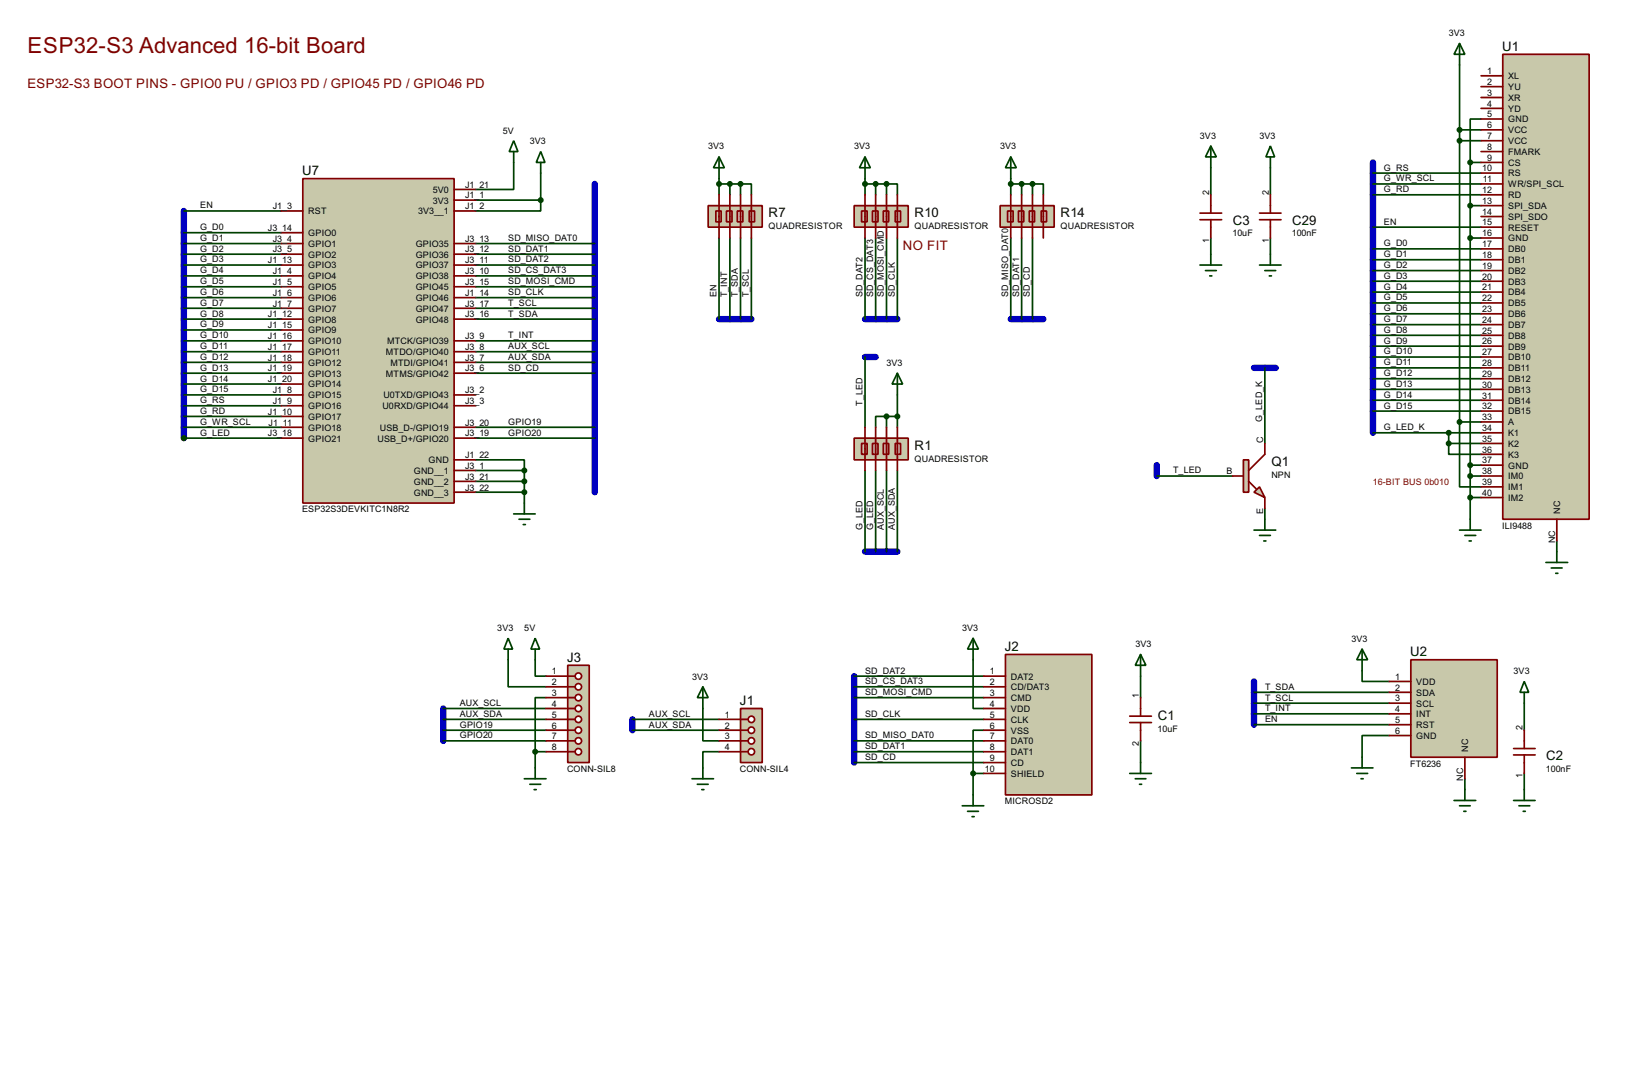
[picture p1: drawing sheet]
<svg xmlns="http://www.w3.org/2000/svg" width="383mm" height="256mm" viewBox="0 0 383 256" stroke-linecap="round" stroke-linejoin="round" font-family="sans-serif">
<g fill="none" stroke="#0000c0" stroke-width="1.5">
<path d="M322.6 38.2v63.5M43.2 49.6v53.3M139.8 43.2v72.4M169 75h7.6M203.3 75h7.6M237.5 75h7.7M203.3 83.9h2.5M294.7 86.4h5.1M271.8 109.3v2.5M203.3 129.6h7.6M200.7 158.8v20.3M104.2 166.4v7.6"/>
<path d="M148.6 169v2.5M294.7 160.1v10.1"/>
</g>
<g fill="none" stroke="#004000" stroke-width=".4">
<path d="M343 15.3v17.8h5M284.5 39.4v6.4M298.5 39.4v6.4M343 30.5h5M345.5 38.2v71.1h2.5M345.5 38.2h2.5M348 28h-2.5v10.2M43.2 49.6h22.9M284.5 55.9v3.8M298.5 55.9v3.8M322.6 53.4h25.4M322.6 43.2h25.4"/>
<path d="M322.6 40.7h25.4M322.6 45.8h25.4M322.6 58.5h25.4M345.5 55.9h2.5M345.5 48.3h2.5M43.2 62.3h22.9M43.2 64.8h22.9M43.2 67.4h22.9M43.2 69.9h22.9M43.2 72.4h22.9M43.2 75h22.9M43.2 77.5h22.9"/>
<path d="M322.6 61h25.4M322.6 63.6h25.4M322.6 66.1h25.4M322.6 68.6h25.4M322.6 71.2h25.4M322.6 73.7h25.4M322.6 76.3h25.4M322.6 78.8h25.4M43.2 80.1h22.9M43.2 82.6h22.9M43.2 85.1h22.9M43.2 87.7h22.9"/>
<path d="M43.2 90.2h22.9M43.2 92.8h22.9M43.2 95.3h22.9M297.2 86.4v17.8M322.6 81.3h25.4M322.6 83.9h25.4M322.6 86.4h25.4M322.6 89h25.4M322.6 91.5h25.4M322.6 94h25.4M322.6 96.6h25.4M297.2 119.4v2.6"/>
<path d="M322.6 101.7h25.4M340.4 104.2v2.5h7.6M340.4 104.2h7.6M340.4 101.7v2.5M365.8 127.1v2.5M268 158.8v5.1M320.1 157.5v2.6h6.3M148.6 171.5h20.4M148.6 169h20.4M165.2 166.4v7.6h3.8M169 176.6h-3.8v3.8M268 174v5.1"/>
<path d="M294.7 170.2h31.7M294.7 162.6h31.7M294.7 165.2h31.7M294.7 167.7h31.7M326.4 172.8h-6.3v5.1M344.2 182.9v2.6"/>
</g>
<circle cx="43.2" cy="102.9" r=".2" fill="#004000"/>
<g fill="none" stroke="#004000" stroke-width=".4">
<path d="M120.7 38.2v6.3h-8.9M343 33.1v66M43.2 54.7h22.9M43.2 57.2h22.9M43.2 59.7h22.9M111.8 47h15.3M111.8 57.2h28M111.8 59.7h28M127.1 47v2.6h-15.3M127.1 40.7v6.3M169 42v3.8M169 55.9v19.1"/>
<path d="M169 43.2h5M171.5 43.2v2.6M171.5 55.9v19.1M174 43.2h2.6v2.6M174 43.2v2.6M174 55.9v19.1M176.6 55.9v19.1M203.3 43.2h5M203.3 42v3.8M203.3 55.9v19.1M205.8 43.2v2.6M205.8 55.9v19.1"/>
<path d="M208.3 43.2h2.6v2.6M208.3 43.2v2.6M208.3 55.9v19.1M210.9 55.9v19.1M237.5 43.2h5.1M237.5 42v3.8M237.5 55.9v19.1M240.1 43.2v2.6M240.1 55.9v19.1M242.6 43.2h2.6v2.6M242.6 43.2v2.6M242.6 55.9v19.1"/>
<path d="M111.8 75h28M111.8 67.4h28M111.8 64.8h28M111.8 69.9h28M111.8 62.3h28M111.8 72.4h28M43.2 97.8h22.9M111.8 80.1h28M111.8 87.7h28M111.8 85.1h28M111.8 82.6h28M203.3 83.9v16.5"/>
<path d="M208.3 97.8h-2.5v2.6M208.3 97.8h2.6M208.3 97.8v2.6M210.9 92.8v7.6M343 99.1v15.3h5M343 99.1h5M43.2 102.9h22.9M43.2 100.4h22.9M111.8 108h11.4v2.5M111.8 102.9h28M111.8 100.4h28M111.8 110.5h11.4"/>
<path d="M111.8 113.1h11.4M111.8 115.6h11.4M123.2 110.5v7.7M203.3 110.5v19.1M205.8 110.5v19.1M208.3 110.5v19.1M210.9 110.5v19.1M271.8 111.8h17.8M345.5 109.3v12.7M345.5 111.8h2.5M345.5 116.9h2.5M119.4 155v6.3h8.9"/>
<path d="M125.8 155v3.8h2.5M200.7 158.8h30.5M228.7 155v11.4h2.5M104.2 166.4h24.1M104.2 169h24.1M104.2 171.5h24.1M104.2 174h24.1M125.8 176.6v3.8M125.8 176.6h2.5M128.3 163.9h-2.5v12.7M200.7 169h30.5M200.7 174h30.5"/>
<path d="M200.7 176.6h30.5M200.7 161.3h30.5M200.7 163.9h30.5M200.7 179.1h30.5M231.2 171.5h-2.5v10.2M358.2 165.2v6.3M228.7 181.7v5M228.7 181.7h2.5M358.2 181.7v3.8"/>
</g>
<path d="M353.1 12.8h20.3v109.2h-20.3z" fill="#c8c8aa" stroke="#800000" stroke-width=".4"/>
<g fill="none" stroke="#800000" stroke-width=".4">
<path d="M348 17.8h5.1M348 20.4h5.1M348 22.9h5.1M348 25.5h5.1M348 28h5.1M348 30.5h5.1M348 33.1h5.1M348 35.6h5.1M348 38.2h5.1M348 43.2h5.1M348 40.7h5.1M348 45.8h5.1"/>
<path d="M348 50.9h5.1M348 48.3h5.1M348 53.4h5.1M348 55.9h5.1M348 58.5h5.1M348 61h5.1M348 63.6h5.1M348 66.1h5.1M348 68.6h5.1M348 71.2h5.1M348 73.7h5.1M348 78.8h5.1"/>
<path d="M348 76.3h5.1M348 81.3h5.1M348 83.9h5.1M348 86.4h5.1M348 89h5.1M348 91.5h5.1M348 96.6h5.1M348 94h5.1M348 99.1h5.1M348 101.7h5.1M348 104.2h5.1M348 106.7h5.1"/>
<path d="M348 109.3h5.1M348 111.8h5.1M348 114.4h5.1M348 116.9h5.1M365.8 122v5.1"/>
</g>
<path d="M331.5 155h20.3v22.9h-20.3z" fill="#c8c8aa" stroke="#800000" stroke-width=".4"/>
<path d="M296 51.6h5M296 50.1h5M298.5 45.8v4.3M298.5 51.6v4.3M326.4 160.1h5.1M326.4 162.6h5.1M326.4 165.2h5.1M326.4 167.7h5.1M326.4 170.2h5.1M326.4 172.8h5.1M344.2 177.9v5" fill="none" stroke="#800000" stroke-width=".4"/>
<g fill="none" stroke="#004000" stroke-width=".4">
<path d="M343 10.2l1.2 2.6h-2.5zM343 10.2v5.1M298.5 34.3l1 2.6h-2zM298.5 36.9v2.5M298.5 59.7v2.6M296 62.3h5M297.2 63.6h2.6M298.3 64.8h.5M343 124.5h5M344.2 125.8h2.6M345.2 127.1h.5M345.5 122v2.5"/>
<path d="M320.1 152.5l1.3 2.5h-2.6zM320.1 152.5v5M320.1 177.9v2.5M317.6 180.4h5M318.8 181.7h2.6M319.8 182.9h.5"/>
</g>
<g fill="#004000" stroke="#004000" stroke-width=".4">
<circle cx="345.4" cy="109.3" r=".5"/>
<circle cx="345.4" cy="55.9" r=".5"/>
<circle cx="342.9" cy="30.5" r=".5"/>
</g>
<path d="M294.7 115.6l1.3-1.2 1.2 2.5z" fill="#c8c8aa" stroke="#800000" stroke-width=".4"/>
<path d="M292.2 108h1.2v7.6h-1.2z" fill="#c8c8aa" stroke="#800000" stroke-width=".4"/>
<path d="M289.6 111.8h2.6M293.4 113.1l1.8 1.8M297.2 104.2v2.5l-3.8 3.8M297.2 116.9v2.5M265.5 168.2h5.1M265.5 169.7h5.1M268 163.9v4.3M268 169.7v4.3" fill="none" stroke="#800000" stroke-width=".4"/>
<g fill="#004000" stroke="#004000" stroke-width=".4">
<circle cx="342.9" cy="33.1" r=".5"/>
<circle cx="340.4" cy="101.7" r=".5"/>
<circle cx="340.4" cy="104.2" r=".5"/>
</g>
<g fill="none" stroke="#004000" stroke-width=".4">
<path d="M294.7 124.5h5.1M296 125.8h2.5M297 127.1h.5M297.2 122v2.5M363.3 132.1h5.1M364.5 133.4h2.6M365.6 134.7h.5M365.8 129.6v2.5M268 153.7l1.3 2.6h-2.5zM268 153.7v5.1M268 179.1v2.6M265.5 181.7h5.1"/>
<path d="M266.8 182.9h2.5M267.8 184.2h.5M341.7 188h5.1M343 189.3h2.5M344 190.6h.5M344.2 185.5v2.5"/>
</g>
<path d="M174 166.4h5.1v12.7h-5.1z" fill="#c8c8aa" stroke="#800000" stroke-width=".4"/>
<path d="M174 169h1.8" fill="none" stroke="#800000" stroke-width=".4"/>
<circle cx="176.5" cy="169" r=".75" fill="#feffff" stroke="#800000" stroke-width=".4"/>
<path d="M174 171.5h1.8" fill="none" stroke="#800000" stroke-width=".4"/>
<circle cx="176.5" cy="171.5" r=".75" fill="#feffff" stroke="#800000" stroke-width=".4"/>
<path d="M174 174h1.8" fill="none" stroke="#800000" stroke-width=".4"/>
<circle cx="176.5" cy="174" r=".75" fill="#feffff" stroke="#800000" stroke-width=".4"/>
<path d="M174 176.6h1.8" fill="none" stroke="#800000" stroke-width=".4"/>
<circle cx="176.5" cy="176.6" r=".75" fill="#feffff" stroke="#800000" stroke-width=".4"/>
<path d="M282 51.6h5.1M282 50.1h5.1M284.5 45.8v4.3M284.5 51.6v4.3M169 169h5M169 171.5h5M169 174h5M169 176.6h5" fill="none" stroke="#800000" stroke-width=".4"/>
<path d="M284.5 34.3l1.3 2.6h-2.5zM284.5 34.3v5.1M284.5 59.7v2.6M282 62.3h5.1M283.3 63.6h2.5M284.3 64.8h.5M165.2 161.3l1.2 2.6h-2.5zM165.2 161.3v5.1M162.6 182.9h5.1M163.9 184.2h2.5M164.9 185.5h.5M165.2 180.4v2.5" fill="none" stroke="#004000" stroke-width=".4"/>
<g fill="#004000" stroke="#004000" stroke-width=".4">
<circle cx="345.4" cy="38.2" r=".5"/>
<circle cx="345.4" cy="48.3" r=".5"/>
</g>
<path d="M71.2 42h35.5v76.2h-35.5z" fill-rule="evenodd" fill="#c8c8aa" stroke="#800000" stroke-width=".4"/>
<g fill="none" stroke="#800000" stroke-width=".4">
<path d="M66.1 49.6h5.1M66.1 54.7h5.1M66.1 57.2h5.1M66.1 59.7h5.1M106.7 47h5.1M106.7 49.6h5.1M106.7 44.5h5.1M106.7 57.2h5.1M106.7 59.7h5.1M66.1 62.3h5.1M66.1 64.8h5.1M66.1 67.4h5.1"/>
<path d="M66.1 69.9h5.1M66.1 72.4h5.1M66.1 75h5.1M66.1 77.5h5.1M106.7 62.3h5.1M106.7 64.8h5.1M106.7 67.4h5.1M106.7 69.9h5.1M106.7 72.4h5.1M106.7 75h5.1M66.1 80.1h5.1M66.1 82.6h5.1"/>
<path d="M66.1 85.1h5.1M66.1 87.7h5.1M66.1 90.2h5.1M66.1 92.8h5.1M66.1 95.3h5.1M66.1 97.8h5.1M106.7 80.1h5.1M106.7 82.6h5.1M106.7 85.1h5.1M106.7 87.7h5.1M106.7 92.8h5.1M106.7 95.3h5.1"/>
<path d="M66.1 100.4h5.1M66.1 102.9h5.1M106.7 108h5.1M106.7 110.5h5.1M106.7 113.1h5.1M106.7 115.6h5.1M106.7 100.4h5.1M106.7 102.9h5.1"/>
</g>
<g fill="#004000" stroke="#004000" stroke-width=".4">
<circle cx="43.2" cy="102.9" r=".5"/>
<circle cx="127" cy="47" r=".5"/>
<circle cx="123.2" cy="110.5" r=".5"/>
<circle cx="123.2" cy="113.1" r=".5"/>
<circle cx="123.2" cy="115.6" r=".5"/>
</g>
<path d="M120.7 33.1l1 2.5h-2zM120.7 35.6v2.6M127.1 35.6l1 2.6h-2.1zM127.1 38.2v2.5M123.2 118.2v2.5M120.7 120.7h5.1M122 122h2.5M123 123.2h.5" fill="none" stroke="#004000" stroke-width=".4"/>
<path d="M133.4 156.3h5.1v22.8h-5.1z" fill="#c8c8aa" stroke="#800000" stroke-width=".4"/>
<path d="M133.4 158.8h1.8" fill="none" stroke="#800000" stroke-width=".4"/>
<circle cx="135.9" cy="158.8" r=".75" fill="#feffff" stroke="#800000" stroke-width=".4"/>
<path d="M133.4 161.3h1.8" fill="none" stroke="#800000" stroke-width=".4"/>
<circle cx="135.9" cy="161.3" r=".75" fill="#feffff" stroke="#800000" stroke-width=".4"/>
<path d="M133.4 163.9h1.8" fill="none" stroke="#800000" stroke-width=".4"/>
<circle cx="135.9" cy="163.9" r=".75" fill="#feffff" stroke="#800000" stroke-width=".4"/>
<path d="M133.4 166.4h1.8" fill="none" stroke="#800000" stroke-width=".4"/>
<circle cx="135.9" cy="166.4" r=".75" fill="#feffff" stroke="#800000" stroke-width=".4"/>
<path d="M133.4 169h1.8" fill="none" stroke="#800000" stroke-width=".4"/>
<circle cx="135.9" cy="169" r=".75" fill="#feffff" stroke="#800000" stroke-width=".4"/>
<path d="M133.4 171.5h1.8" fill="none" stroke="#800000" stroke-width=".4"/>
<circle cx="135.9" cy="171.5" r=".75" fill="#feffff" stroke="#800000" stroke-width=".4"/>
<path d="M133.4 174h1.8" fill="none" stroke="#800000" stroke-width=".4"/>
<circle cx="135.9" cy="174" r=".75" fill="#feffff" stroke="#800000" stroke-width=".4"/>
<path d="M133.4 176.6h1.8" fill="none" stroke="#800000" stroke-width=".4"/>
<circle cx="135.9" cy="176.6" r=".75" fill="#feffff" stroke="#800000" stroke-width=".4"/>
<path d="M128.3 158.8h5.1M128.3 161.3h5.1M128.3 163.9h5.1M128.3 166.4h5.1M128.3 169h5.1M128.3 171.5h5.1M128.3 174h5.1M128.3 176.6h5.1" fill="none" stroke="#800000" stroke-width=".4"/>
<path d="M119.4 149.9l1.1 2.6h-2.1zM119.4 152.5v2.5M125.8 149.9l1 2.6h-2zM125.8 152.5v2.5M123.2 182.9h5.1M124.5 184.2h2.6M125.5 185.5h.5M125.8 180.4v2.5" fill="none" stroke="#004000" stroke-width=".4"/>
<g fill="#c8c8aa" stroke="#800000" stroke-width=".4">
<path d="M166.4 48.3h12.7v5.1h-12.7z"/>
<path d="M168.2 49.6h1.3v2.5h-1.3z"/>
<path d="M170.7 49.6h1.3v2.5h-1.3z"/>
<path d="M173.3 49.6h1.3v2.5h-1.3z"/>
<path d="M176.1 49.6h1.2v2.5h-1.2z"/>
</g>
<path d="M169 45.8v10.1M171.5 45.8v10.1M174 45.8v10.1M176.6 45.8v10.1" fill="none" stroke="#800000" stroke-width=".4"/>
<path d="M169 36.9l1.2 2.5h-2.5zM169 36.9v5.1" fill="none" stroke="#004000" stroke-width=".4"/>
<g fill="#004000" stroke="#004000" stroke-width=".4">
<circle cx="168.9" cy="43.2" r=".5"/>
<circle cx="171.5" cy="43.2" r=".5"/>
<circle cx="174" cy="43.2" r=".5"/>
</g>
<g fill="#c8c8aa" stroke="#800000" stroke-width=".4">
<path d="M200.7 48.3h12.7v5.1h-12.7z"/>
<path d="M202.5 49.6h1.3v2.5h-1.3z"/>
<path d="M205 49.6h1.3v2.5h-1.3z"/>
<path d="M207.6 49.6h1.2v2.5h-1.2z"/>
<path d="M210.4 49.6h1.2v2.5h-1.2z"/>
</g>
<path d="M203.3 45.8v10.1M205.8 45.8v10.1M208.3 45.8v10.1M210.9 45.8v10.1" fill="none" stroke="#800000" stroke-width=".4"/>
<path d="M203.3 36.9l1.2 2.5h-2.5zM203.3 36.9v5.1" fill="none" stroke="#004000" stroke-width=".4"/>
<g fill="#004000" stroke="#004000" stroke-width=".4">
<circle cx="203.2" cy="43.2" r=".5"/>
<circle cx="205.7" cy="43.2" r=".5"/>
<circle cx="208.3" cy="43.2" r=".5"/>
</g>
<g fill="#c8c8aa" stroke="#800000" stroke-width=".4">
<path d="M235 48.3h12.7v5.1h-12.7z"/>
<path d="M236.8 49.6h1.3v2.5h-1.3z"/>
<path d="M239.3 49.6h1.3v2.5h-1.3z"/>
<path d="M241.9 49.6h1.2v2.5h-1.2z"/>
<path d="M244.7 49.6h1.2v2.5h-1.2z"/>
</g>
<path d="M237.5 45.8v10.1M240.1 45.8v10.1M242.6 45.8v10.1M245.2 45.8v10.1" fill="none" stroke="#800000" stroke-width=".4"/>
<path d="M237.5 36.9l1.3 2.5h-2.5zM237.5 36.9v5.1" fill="none" stroke="#004000" stroke-width=".4"/>
<g fill="#004000" stroke="#004000" stroke-width=".4">
<circle cx="237.5" cy="43.2" r=".5"/>
<circle cx="240" cy="43.2" r=".5"/>
<circle cx="242.6" cy="43.2" r=".5"/>
<circle cx="345.4" cy="111.8" r=".5"/>
<circle cx="345.4" cy="116.9" r=".5"/>
<circle cx="342.9" cy="99.1" r=".5"/>
<circle cx="125.7" cy="176.6" r=".5"/>
</g>
<path d="M236.3 153.7h20.3v33h-20.3z" fill="#c8c8aa" stroke="#800000" stroke-width=".4"/>
<g fill="none" stroke="#800000" stroke-width=".4">
<path d="M231.2 158.8h5.1M231.2 161.3h5.1M231.2 163.9h5.1M231.2 169h5.1M231.2 166.4h5.1M231.2 171.5h5.1M231.2 174h5.1M231.2 176.6h5.1M231.2 179.1h5.1M355.7 177.3h5M355.7 175.8h5M358.2 171.5v4.3"/>
<path d="M358.2 177.3v4.4M231.2 181.7h5.1"/>
</g>
<path d="M228.7 149.9l1.2 2.6h-2.5zM228.7 149.9v5.1M358.2 160.1l1 2.5h-2zM358.2 162.6v2.6M226.1 189.3h5.1M227.4 190.6h2.5M228.4 191.8h.5M228.7 186.7v2.6M355.7 188h5M356.9 189.3h2.6M357.9 190.6h.5M358.2 185.5v2.5" fill="none" stroke="#004000" stroke-width=".4"/>
<circle cx="228.6" cy="181.7" r=".5" fill="#004000" stroke="#004000" stroke-width=".4"/>
<g fill="#c8c8aa" stroke="#800000" stroke-width=".4">
<path d="M200.7 102.9h12.7v5.1h-12.7z"/>
<path d="M202.5 104.2h1.3v2.5h-1.3z"/>
<path d="M205 104.2h1.3v2.5h-1.3z"/>
<path d="M207.6 104.2h1.2v2.5h-1.2z"/>
<path d="M210.4 104.2h1.2v2.5h-1.2z"/>
</g>
<path d="M203.3 100.4v10.1M205.8 100.4v10.1M208.3 100.4v10.1M210.9 100.4v10.1" fill="none" stroke="#800000" stroke-width=".4"/>
<path d="M210.9 87.7l1.2 2.5h-2.5zM210.9 87.7v5.1" fill="none" stroke="#004000" stroke-width=".4"/>
<g fill="#004000" stroke="#004000" stroke-width=".4">
<circle cx="210.8" cy="97.8" r=".5"/>
<circle cx="208.3" cy="97.8" r=".5"/>
</g>
<text font-size="5.8" fill="#800000" x="6.5" y="12.4">ESP32-S3 Advanced 16-bit Board</text>
<g font-size="3.5">
<text x="353" y="12">U1</text>
<text x="71" y="41.2">U7</text>
<text x="180.6" y="51">R7</text>
<text x="214.9" y="51">R10</text>
<text x="249.2" y="51">R14</text>
<text x="289.7" y="52.8">C3</text>
<text x="303.6" y="52.8">C29</text>
<text x="214.9" y="105.6">R1</text>
<text x="298.8" y="109.4">Q1</text>
<text x="133.3" y="155.5">J3</text>
<text x="236.1" y="152.9">J2</text>
<text x="331.4" y="154.2">U2</text>
<text x="173.9" y="165.6">J1</text>
<text x="272.1" y="169.1">C1</text>
<text x="363.3" y="178.5">C2</text>
</g>
<g font-size="3.5" fill="#800000">
<text x="6.5" y="20.7">ESP32-S3 BOOT PINS - GPIO0 PU / GPIO3 PD / GPIO45 PD / GPIO46 PD</text>
<text x="212.2" y="58.8">NO FIT</text>
</g>
<g font-size="2.4">
<text x="340.4" y="8.5">3V3</text>
<text x="349.4" y="17.4">1</text>
<text x="349.4" y="20">2</text>
<text x="349.4" y="22.5">3</text>
<text x="354.4" y="18.6">XL</text>
<text x="354.4" y="21.2">YU</text>
<text x="354.4" y="23.7">XR</text>
<text x="349.4" y="25">4</text>
<text x="349.4" y="27.5">5</text>
<text x="354.4" y="26.2">YD</text>
<text x="354.4" y="28.8">GND</text>
<text x="118.2" y="31.4">5V</text>
<text x="124.5" y="33.9">3V3</text>
<text x="166.4" y="35.1">3V3</text>
<text x="200.7" y="35.1">3V3</text>
<text x="235" y="35.1">3V3</text>
<text x="282" y="32.6">3V3</text>
<text x="296" y="32.7">3V3</text>
<text x="349.4" y="30.1">6</text>
<text x="349.4" y="32.7">7</text>
<text x="349.4" y="35.2">8</text>
<text x="354.4" y="31.3">VCC</text>
<text x="354.4" y="33.9">VCC</text>
<text x="325.2" y="40.1">G_RS</text>
<text x="348.3" y="40.2">10</text>
<text x="349.4" y="37.7">9</text>
<text x="354.4" y="36.4">FMARK</text>
<text x="354.4" y="38.9">CS</text>
<text x="354.4" y="41.5">RS</text>
<text x="101.7" y="47.8">3V3</text>
<text x="101.7" y="45.3">5V0</text>
<text x="109.3" y="46.6">J1_1</text>
<text x="109.3" y="44.1">J1_21</text>
<text x="284.1" y="45.8" transform="rotate(-90 284.1 45.8)">2</text>
<text x="298.1" y="45.7" transform="rotate(-90 298.1 45.7)">2</text>
<text x="325.2" y="42.6">G_WR_SCL</text>
<text x="325.2" y="45.2">G_RD</text>
<text x="348.3" y="45.4">12</text>
<text x="348.3" y="47.9">13</text>
<text x="348.4" y="42.8">11</text>
<text x="354.4" y="44">WR/SPI_SCL</text>
<text x="354.4" y="46.6">RD</text>
<text x="47" y="49">EN</text>
<text x="64.1" y="49.2">J1_3</text>
<text x="72.4" y="50.4">RST</text>
<text x="98.2" y="50.4">3V3__1</text>
<text x="109.3" y="49.2">J1_2</text>
<text x="180.6" y="53.9">QUADRESISTOR</text>
<text x="214.9" y="53.9">QUADRESISTOR</text>
<text x="249.2" y="53.9">QUADRESISTOR</text>
<text x="325.2" y="52.8">EN</text>
<text x="348.3" y="50.4">14</text>
<text x="348.3" y="52.9">15</text>
<text x="354.4" y="51.6">SPI_SDO</text>
<text x="354.4" y="49.1">SPI_SDA</text>
<text x="47" y="54">G_D0</text>
<text x="47" y="56.6">G_D1</text>
<text x="47" y="59.1">G_D2</text>
<text x="62.9" y="54.3">J3_14</text>
<text x="64.1" y="56.8">J3_4</text>
<text x="64.1" y="59.3">J3_5</text>
<text x="72.4" y="55.4">GPIO0</text>
<text x="72.4" y="58">GPIO1</text>
<text x="97.7" y="58">GPIO35</text>
<text x="109.3" y="56.8">J3_13</text>
<text x="109.3" y="59.3">J3_12</text>
<text x="119.4" y="56.6">SD_MISO_DAT0</text>
<text x="119.4" y="59.1">SD_DAT1</text>
<text x="284.1" y="57.1" transform="rotate(-90 284.1 57.1)">1</text>
<text x="289.6" y="55.5">10uF</text>
<text x="298.1" y="57.1" transform="rotate(-90 298.1 57.1)">1</text>
<text x="303.6" y="55.5">100nF</text>
<text x="325.2" y="57.9">G_D0</text>
<text x="348.3" y="55.5">16</text>
<text x="348.3" y="58.1">17</text>
<text x="354.4" y="54.2">RESET</text>
<text x="354.4" y="56.7">GND</text>
<text x="354.4" y="59.3">DB0</text>
<text x="47" y="61.7">G_D3</text>
<text x="47" y="64.2">G_D4</text>
<text x="62.9" y="61.9">J1_13</text>
<text x="64.1" y="64.4">J1_4</text>
<text x="72.4" y="60.5">GPIO2</text>
<text x="72.4" y="63.1">GPIO3</text>
<text x="72.4" y="65.6">GPIO4</text>
<text x="97.7" y="60.5">GPIO36</text>
<text x="97.7" y="63.1">GPIO37</text>
<text x="97.7" y="65.6">GPIO38</text>
<text x="109.3" y="61.9">J3_11</text>
<text x="109.3" y="64.4">J3_10</text>
<text x="119.4" y="64.2">SD_CS_DAT3</text>
<text x="119.4" y="61.7">SD_DAT2</text>
<text x="325.2" y="60.4">G_D1</text>
<text x="325.2" y="62.9">G_D2</text>
<text x="325.2" y="65.5">G_D3</text>
<text x="348.3" y="60.6">18</text>
<text x="348.3" y="63.1">19</text>
<text x="348.3" y="65.6">20</text>
<text x="354.4" y="61.8">DB1</text>
<text x="354.4" y="64.3">DB2</text>
<text x="47" y="66.7">G_D5</text>
<text x="47" y="69.3">G_D6</text>
<text x="47" y="71.8">G_D7</text>
<text x="64.1" y="67">J1_5</text>
<text x="64.1" y="69.5">J1_6</text>
<text x="64.1" y="72">J1_7</text>
<text x="72.4" y="68.1">GPIO5</text>
<text x="72.4" y="70.7">GPIO6</text>
<text x="97.7" y="68.1">GPIO45</text>
<text x="97.7" y="70.7">GPIO46</text>
<text x="109.3" y="67">J3_15</text>
<text x="109.3" y="69.5">J1_14</text>
<text x="109.3" y="72">J3_17</text>
<text x="119.4" y="66.7">SD_MOSI_CMD</text>
<text x="119.4" y="69.3">SD_CLK</text>
<text x="119.4" y="71.8">T_SCL</text>
<text x="168.4" y="69.9" transform="rotate(-90 168.4 69.9)">EN</text>
<text x="170.9" y="69.9" transform="rotate(-90 170.9 69.9)">T_INT</text>
<text x="173.4" y="69.9" transform="rotate(-90 173.4 69.9)">T_SDA</text>
<text x="176" y="69.9" transform="rotate(-90 176 69.9)">T_SCL</text>
<text x="202.7" y="69.9" transform="rotate(-90 202.7 69.9)">SD_DAT2</text>
<text x="205.2" y="69.9" transform="rotate(-90 205.2 69.9)">SD_CS_DAT3</text>
<text x="207.7" y="69.9" transform="rotate(-90 207.7 69.9)">SD_MOSI_CMD</text>
<text x="210.3" y="69.9" transform="rotate(-90 210.3 69.9)">SD_CLK</text>
<text x="236.9" y="69.9" transform="rotate(-90 236.9 69.9)">SD_MISO_DAT0</text>
<text x="239.5" y="69.9" transform="rotate(-90 239.5 69.9)">SD_DAT1</text>
<text x="242" y="69.9" transform="rotate(-90 242 69.9)">SD_CD</text>
<text x="325.2" y="68">G_D4</text>
<text x="325.2" y="70.6">G_D5</text>
<text x="348.3" y="68.2">21</text>
<text x="348.3" y="70.8">22</text>
<text x="354.4" y="66.9">DB3</text>
<text x="354.4" y="69.4">DB4</text>
<text x="354.4" y="72">DB5</text>
<text x="47" y="74.4">G_D8</text>
<text x="47" y="76.9">G_D9</text>
<text x="62.9" y="74.6">J1_12</text>
<text x="62.9" y="77.1">J1_15</text>
<text x="72.4" y="73.2">GPIO7</text>
<text x="72.4" y="75.8">GPIO8</text>
<text x="97.7" y="73.2">GPIO47</text>
<text x="97.7" y="75.8">GPIO48</text>
<text x="109.3" y="74.6">J3_16</text>
<text x="119.4" y="74.4">T_SDA</text>
<text x="325.2" y="73.1">G_D6</text>
<text x="325.2" y="75.6">G_D7</text>
<text x="348.3" y="73.3">23</text>
<text x="348.3" y="75.8">24</text>
<text x="354.4" y="74.5">DB6</text>
<text x="354.4" y="77.1">DB7</text>
<text x="47" y="79.5">G_D10</text>
<text x="47" y="82">G_D11</text>
<text x="62.9" y="79.7">J1_16</text>
<text x="62.9" y="82.2">J1_17</text>
<text x="72.4" y="80.8">GPIO10</text>
<text x="72.4" y="83.4">GPIO11</text>
<text x="72.4" y="78.3">GPIO9</text>
<text x="90.7" y="83.4">MTDO/GPIO40</text>
<text x="90.9" y="80.8">MTCK/GPIO39</text>
<text x="109.3" y="79.7">J3_9</text>
<text x="109.3" y="82.2">J3_8</text>
<text x="119.4" y="79.5">T_INT</text>
<text x="119.4" y="82">AUX_SCL</text>
<text x="325.2" y="78.2">G_D8</text>
<text x="325.2" y="80.7">G_D9</text>
<text x="325.2" y="83.3">G_D10</text>
<text x="348.3" y="78.3">25</text>
<text x="348.3" y="80.9">26</text>
<text x="348.3" y="83.5">27</text>
<text x="354.4" y="79.6">DB8</text>
<text x="354.4" y="82.1">DB9</text>
<text x="47" y="84.5">G_D12</text>
<text x="47" y="87.1">G_D13</text>
<text x="47" y="89.6">G_D14</text>
<text x="62.9" y="84.7">J1_18</text>
<text x="62.9" y="87.3">J1_19</text>
<text x="62.9" y="89.8">J1_20</text>
<text x="72.4" y="85.9">GPIO12</text>
<text x="72.4" y="88.5">GPIO13</text>
<text x="90.7" y="88.5">MTMS/GPIO42</text>
<text x="91.7" y="85.9">MTDI/GPIO41</text>
<text x="109.3" y="84.7">J3_7</text>
<text x="109.3" y="87.3">J3_6</text>
<text x="119.4" y="87.1">SD_CD</text>
<text x="119.4" y="84.5">AUX_SDA</text>
<text x="208.3" y="85.9">3V3</text>
<text x="325.2" y="85.8">G_D11</text>
<text x="325.2" y="88.4">G_D12</text>
<text x="348.3" y="86">28</text>
<text x="348.3" y="88.5">29</text>
<text x="354.4" y="84.7">DB10</text>
<text x="354.4" y="87.2">DB11</text>
<text x="354.4" y="89.8">DB12</text>
<text x="47" y="92.2">G_D15</text>
<text x="47" y="94.7">G_RS</text>
<text x="64.1" y="92.4">J1_8</text>
<text x="64.1" y="94.9">J1_9</text>
<text x="72.4" y="91">GPIO14</text>
<text x="72.4" y="93.6">GPIO15</text>
<text x="90.1" y="93.6">U0TXD/GPIO43</text>
<text x="109.3" y="94.9">J3_3</text>
<text x="109.3" y="92.4">J3_2</text>
<text x="202.7" y="95.3" transform="rotate(-90 202.7 95.3)">T_LED</text>
<text x="325.2" y="90.8">G_D13</text>
<text x="325.2" y="93.4">G_D14</text>
<text x="325.2" y="96">G_D15</text>
<text x="348.3" y="91.1">30</text>
<text x="348.3" y="93.6">31</text>
<text x="354.4" y="92.3">DB13</text>
<text x="354.4" y="94.8">DB14</text>
<text x="47" y="99.8">G_WR_SCL</text>
<text x="47" y="97.2">G_RD</text>
<text x="62.9" y="97.4">J1_10</text>
<text x="63.1" y="100">J1_11</text>
<text x="72.4" y="96.1">GPIO16</text>
<text x="72.4" y="98.6">GPIO17</text>
<text x="72.4" y="101.2">GPIO18</text>
<text x="89.2" y="101.2">USB_D-/GPIO19</text>
<text x="89.9" y="96.1">U0RXD/GPIO44</text>
<text x="109.3" y="100">J3_20</text>
<text x="119.4" y="99.8">GPIO19</text>
<text x="296.6" y="99.1" transform="rotate(-90 296.6 99.1)">G_LED_K</text>
<text x="325.2" y="101.1">G_LED_K</text>
<text x="348.3" y="96.2">32</text>
<text x="348.3" y="98.7">33</text>
<text x="348.3" y="101.2">34</text>
<text x="354.4" y="97.4">DB15</text>
<text x="354.4" y="99.9">A</text>
<text x="47" y="102.3">G_LED</text>
<text x="62.9" y="102.5">J3_18</text>
<text x="72.4" y="103.7">GPIO21</text>
<text x="88.7" y="103.7">USB_D+/GPIO20</text>
<text x="109.3" y="107.6">J1_22</text>
<text x="109.3" y="102.5">J3_19</text>
<text x="119.4" y="102.3">GPIO20</text>
<text x="296.8" y="104.1" transform="rotate(-90 296.8 104.1)">C</text>
<text x="348.3" y="103.8">35</text>
<text x="348.3" y="106.3">36</text>
<text x="354.4" y="102.5">K1</text>
<text x="354.4" y="105">K2</text>
<text x="354.4" y="107.5">K3</text>
<text x="97.2" y="111.3">GND__1</text>
<text x="97.2" y="113.9">GND__2</text>
<text x="100.7" y="108.8">GND</text>
<text x="109.3" y="110.1">J3_1</text>
<text x="109.3" y="112.7">J3_21</text>
<text x="214.9" y="108.5">QUADRESISTOR</text>
<text x="275.6" y="111.2">T_LED</text>
<text x="288.2" y="111.4">B</text>
<text x="298.7" y="112.3">NPN</text>
<text x="348.3" y="108.9">37</text>
<text x="348.3" y="111.4">38</text>
<text x="348.3" y="114">39</text>
<text x="354.4" y="110.1">GND</text>
<text x="354.4" y="112.6">IM0</text>
<text x="97.2" y="116.4">GND__3</text>
<text x="109.3" y="115.2">J3_22</text>
<text x="348.3" y="116.5">40</text>
<text x="354.4" y="115.2">IM1</text>
<text x="354.4" y="117.7">IM2</text>
<text x="71" y="120.4">ESP32S3DEVKITC1N8R2</text>
<text x="202.7" y="124.5" transform="rotate(-90 202.7 124.5)">G_LED</text>
<text x="205.2" y="124.5" transform="rotate(-90 205.2 124.5)">G_LED</text>
<text x="207.7" y="124.5" transform="rotate(-90 207.7 124.5)">AUX_SCL</text>
<text x="210.3" y="124.5" transform="rotate(-90 210.3 124.5)">AUX_SDA</text>
<text x="296.8" y="120.8" transform="rotate(-90 296.8 120.8)">E</text>
<text x="352.9" y="124.2">ILI9488</text>
<text x="366.6" y="120.7" transform="rotate(-90 366.6 120.7)">NC</text>
<text x="365.4" y="127.6" transform="rotate(-90 365.4 127.6)">NC</text>
<text x="116.9" y="148.2">3V3</text>
<text x="123.2" y="148.2">5V</text>
<text x="226.1" y="148.2">3V3</text>
<text x="266.8" y="152">3V3</text>
<text x="317.6" y="150.7">3V3</text>
<text x="129.7" y="158.4">1</text>
<text x="129.7" y="160.9">2</text>
<text x="162.6" y="159.6">3V3</text>
<text x="203.3" y="158.2">SD_DAT2</text>
<text x="203.3" y="160.7">SD_CS_DAT3</text>
<text x="232.6" y="158.4">1</text>
<text x="232.6" y="160.9">2</text>
<text x="237.5" y="159.6">DAT2</text>
<text x="327.8" y="159.7">1</text>
<text x="332.8" y="160.9">VDD</text>
<text x="355.7" y="158.4">3V3</text>
<text x="108" y="165.8">AUX_SCL</text>
<text x="129.7" y="163.5">3</text>
<text x="129.7" y="166">4</text>
<text x="203.3" y="163.3">SD_MOSI_CMD</text>
<text x="232.6" y="163.5">3</text>
<text x="232.6" y="166">4</text>
<text x="237.5" y="162.1">CD/DAT3</text>
<text x="237.5" y="164.7">CMD</text>
<text x="237.5" y="167.2">VDD</text>
<text x="267.6" y="163.9" transform="rotate(-90 267.6 163.9)">1</text>
<text x="297.2" y="162">T_SDA</text>
<text x="297.2" y="164.6">T_SCL</text>
<text x="297.2" y="167.1">T_INT</text>
<text x="327.8" y="162.2">2</text>
<text x="327.8" y="164.8">3</text>
<text x="327.8" y="167.3">4</text>
<text x="332.8" y="163.4">SDA</text>
<text x="332.8" y="166">SCL</text>
<text x="108" y="168.4">AUX_SDA</text>
<text x="108" y="170.9">GPIO19</text>
<text x="108" y="173.4">GPIO20</text>
<text x="129.7" y="168.6">5</text>
<text x="129.7" y="171.1">6</text>
<text x="129.7" y="173.6">7</text>
<text x="152.5" y="170.9">AUX_SDA</text>
<text x="152.5" y="168.4">AUX_SCL</text>
<text x="170.4" y="168.6">1</text>
<text x="170.4" y="171.1">2</text>
<text x="170.4" y="173.6">3</text>
<text x="203.3" y="168.4">SD_CLK</text>
<text x="203.3" y="173.4">SD_MISO_DAT0</text>
<text x="232.6" y="168.6">5</text>
<text x="232.6" y="171.1">6</text>
<text x="232.6" y="173.6">7</text>
<text x="237.5" y="169.8">CLK</text>
<text x="237.5" y="172.3">VSS</text>
<text x="272" y="172">10uF</text>
<text x="297.2" y="169.6">EN</text>
<text x="327.8" y="169.8">5</text>
<text x="327.8" y="172.4">6</text>
<text x="332.8" y="168.5">INT</text>
<text x="332.8" y="171">RST</text>
<text x="332.8" y="173.6">GND</text>
<text x="357.7" y="171.5" transform="rotate(-90 357.7 171.5)">2</text>
<text x="129.7" y="176.2">8</text>
<text x="170.4" y="176.2">4</text>
<text x="203.3" y="178.5">SD_CD</text>
<text x="203.3" y="176">SD_DAT1</text>
<text x="232.6" y="176.2">8</text>
<text x="232.6" y="178.7">9</text>
<text x="237.5" y="174.8">DAT0</text>
<text x="237.5" y="177.4">DAT1</text>
<text x="237.5" y="179.9">CD</text>
<text x="267.6" y="175.2" transform="rotate(-90 267.6 175.2)">2</text>
<text x="345" y="176.5" transform="rotate(-90 345 176.5)">NC</text>
<text x="133.2" y="181.3">CONN-SIL8</text>
<text x="173.8" y="181.3">CONN-SIL4</text>
<text x="231.4" y="181.3">10</text>
<text x="237.5" y="182.5">SHIELD</text>
<text x="331.3" y="180.1">FT6236</text>
<text x="343.8" y="183.4" transform="rotate(-90 343.8 183.4)">NC</text>
<text x="357.8" y="182.8" transform="rotate(-90 357.8 182.8)">1</text>
<text x="363.3" y="181.3">100nF</text>
<text x="236.1" y="188.9">MICROSD2</text>
</g>
<text font-size="2.4" fill="#800000" x="322.6" y="113.8">16-BIT BUS 0b010</text>
</svg>
